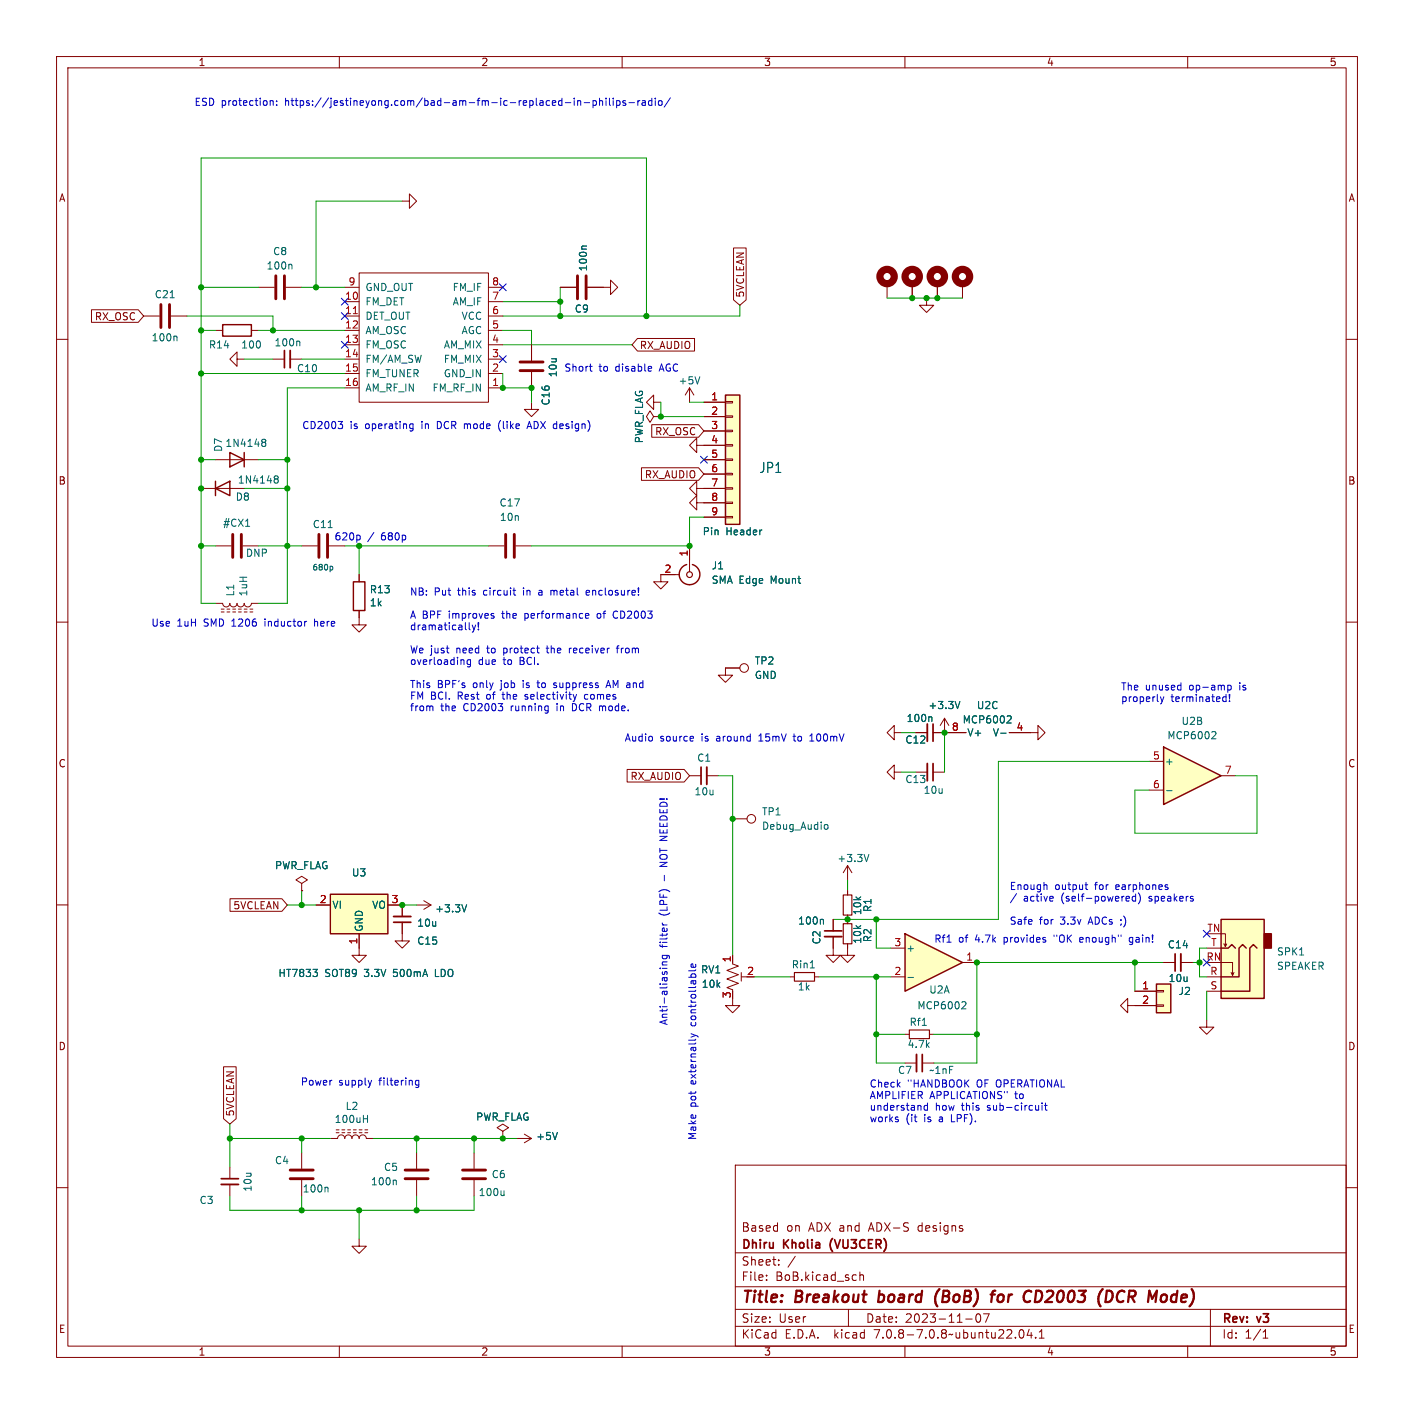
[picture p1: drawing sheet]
<svg xmlns="http://www.w3.org/2000/svg" width="250mm" height="250mm" viewBox="0 0 250 250" stroke-linecap="round" stroke-linejoin="round" font-family="sans-serif">
<g fill="none" stroke="#840000" stroke-width=".18">
<path d="M10 10h230v230h-230zM12 12h226v226h-226zM60 10v2M110 10v2M160 10v2M210 10v2M10 60h2M45.7 50.8h2.8M50.5 50.8h2.8M238 60h2M115.6 71.1v-1.3l-1.3 1.3 1.3 1.3v-1.3h1.2M115.6 73.7l-.7-1.1-.6 1.1 .6 1 .7-1h1.2"/>
<path d="M116.8 73.7h.1M123.2 78.7v-1.2l-1.3 1.2 1.3 1.3v-1.3h5.1M124.5 71.1h3.8M124.5 73.7h3.8M124.5 76.2h3.8M128.3 78.6h1.2v.3h-1.2zM128.3 76.1h1.2v.2h-1.2zM128.3 73.5h1.2v.3h-1.2zM128.3 71h1.2v.2h-1.2zM124.5 81.3h3.8M124.5 83.8h3.8M124.5 86.4h3.8"/>
<path d="M124.5 88.9h3.8M124.5 91.4h3.8M128.3 91.3h1.2v.3h-1.2zM128.3 88.8h1.2v.2h-1.2zM128.3 86.2h1.2v.3h-1.2zM128.3 83.7h1.2v.2h-1.2zM128.3 81.2h1.2v.2h-1.2zM10 110h2M238 110h2M167 129.5h3.8M178.4 129.5h3.8M10 160h2"/>
<path d="M129.5 144.8h2.6M149.9 153v2.6M149.9 157.5v.7M149.9 153l-.8 1.3M149.9 153l.7 1.3M238 160h2M147.3 162.6v2M147.3 165.6v2M149.9 161.8v1.5M149.9 166.9v.7M10 210h2M63.5 219.1v1.2h1.3l-1.3 1.3-1.3-1.3h1.3"/>
<path d="M73.7 203.8v2.8M73.7 208.7v2.8M130 206h108v32h-108zM238 210h2M60 238v2M110 238v2M130 234.5h108M130 231.5h108M130 227.5h108M130 221.5h108M135.5 226.3v.1M135.5 225.5v.1"/>
<path d="M137.7 223.6v.1M137.7 222.8v.1M140.6 222.1l-1.3 2M150 231.5v3M152 224.9v1.5M152 225.5l.3-.1 .3 .1 .1 .9M160 238v2M170.8 233.2h1.1M172.7 232.4a.81 .81 0 0 0 .3 1.4l.3-.1 .1-.5-.1-.8M174.9 232.3l-.6 1.5M180.3 235.2l.2-.1a.81 .81 0 0 1 .6 .6 .81 .81 0 0 1-.3 .8l-.1 .1a.81 .81 0 0 1-.4-1.4zM182 235l-.4 1.1h.9"/>
<path d="M182.3 235.6v1M183.1 236.5v.1M183.8 236.6h.8M183.8 235.5l.4-.4v1.5M210 238v2M214 231.5v6.5M223.3 236.6h.9M223.3 235.5l.5-.4v1.5"/>
<circle cx="132.8" cy="144.8" r=".76"/>
</g>
<path d="M155.3 230.1l.2 .1M155.5 228.2l-.2 2M166.1 227.9a2.35 2.35 0 0 0-.4 3.1M175.1 228.9h.8M176 228.2l-.4 .1-.1 .2M177.1 228.9a.62 .62 0 0 0-.7 .4v.7a.52 .52 0 0 0 .8 .1M183.7 228.2h-.5l-.2 2 .8-.1M195.7 228.2h.5a1.08 1.08 0 0 1 .5 1.1 1.08 1.08 0 0 1-.8 .9h-.4zM206.3 229.1v.7M207.1 229.3v.7" fill="none" stroke="#840000" stroke-width=".4"/>
<path d="M48.8 48.8v4M50.3 48.8v4M71.6 208.4h4.1M71.6 206.9h4.1" fill="none" stroke="#840000" stroke-width=".51"/>
<path d="M51.4 46.7l.2 .2v.7M176.9 129.6h1M178.3 126.6h.4l.1 .3-.8 .9h.8M145.9 145.8h.3l.2 .2-.1 .5-.1 .1h-.3M153.6 151.1l-.4 1.2M145.4 162.5l.2 .2v.7M69.9 208.6l.2 .2v.7" fill="none" stroke="#006464" stroke-width=".18"/>
<path d="M149.1 158.2h1.5v3.6h-1.5zM149.1 163.3h1.5v3.6h-1.5z" fill="none" stroke="#840000" stroke-width=".2"/>
<path d="M145.8 165.6h3" fill="none" stroke="#840000" stroke-width=".33"/>
<path d="M145.8 164.6h3" fill="none" stroke="#840000" stroke-width=".3"/>
<path d="M128.3 69.8h2.5v22.9h-2.5z" fill="#ffffc2" stroke="#ffffc2" stroke-width=".18"/>
<path d="M128.3 69.8h2.5v22.9h-2.5z" fill="none" stroke="#840000" stroke-width=".25"/>
<path d="M205.7 132.1l10.2 5.1-10.2 5z" fill="#ffffc2"/>
<path d="M39.4 57.4h5v2h-5zM40.6 80l2.6 1.3-2.6 1.2zM43.2 80v2.5M121.4 99.8a1.81 1.81 0 0 0-1 2.8 1.81 1.81 0 0 0 3 0 1.81 1.81 0 0 0-1-2.8M205.7 132.1l10.2 5.1-10.2 5zM204.5 174h2.5v5.1h-2.5z" fill="none" stroke="#840000" stroke-width=".25"/>
<g fill="none" stroke="#840000" stroke-width=".18">
<path d="M71.1 35.6h1.3v-1.3l1.3 1.3-1.3 1.2v-1.2M38.1 58.4h1.3M44.4 58.4h1.3M61 50.8h2.5M61 58.4h2.5M61 53.3h2.5M61 55.9h2.5M63.5 48.3h22.9v22.8h-22.9zM86.4 50.8h2.5M86.4 58.4h2.5M86.4 53.3h2.5M86.4 55.9h2.5"/>
<path d="M99.1 50.8h2.8M103.9 50.8h2.8M161.3 50.2v2.5M41.9 63.5v-1.3l-1.3 1.3 1.3 1.3v-1.3h1.3M61 68.6h2.5M61 61h2.5M61 63.5h2.5M61 66h2.5M86.4 68.6h2.5M86.4 61h2.5M86.4 63.5h2.5M86.4 66h2.5"/>
<path d="M94 71.1v1.3h1.2l-1.2 1.3-1.3-1.3h1.3M94 61v2.8M94 65.8v2.8M38.1 81.3h7.6M121.9 96.5v4.6M120.1 101.6h-3.3v1.3h1.3l-1.3 1.2-1.2-1.2h1.2M130.8 118.1h-2.5v1.3h1.2l-1.2 1.2-1.3-1.2h1.3M203.2 134.6h2.5M203.2 139.7h2.5M215.9 137.2h2.5M129.5 176.5v1.3h1.3l-1.3 1.3-1.2-1.3h1.2M199.4 177.8v1.3l-1.3-1.3 1.3-1.3v1.3h5.1"/>
<path d="M200.7 175.3h3.8M204.5 177.7h1.2v.2h-1.2zM204.5 175.1h1.2v.3h-1.2zM205.7 170.2h2.1M208.8 170.2h2M160 182.9h.8M160 188h2.1M163.1 188h2M164.3 182.9h.8M83.8 203.8v2.8M83.8 208.7v2.8M91.4 201.3h2.6"/>
<path d="M92.7 200.5l1.3 .8M94 201.3l-1.3 .8"/>
<circle cx="131.6" cy="118.1" r=".76"/>
</g>
<path d="M103.7 43.5h-.7l-.1 .2M46.4 78.2h.1M46.4 77.7h.4l.1 .1 .1 .2-.2 .2M46.5 78.2h.3M46.5 78.2l-.1 .1M46.8 78.2l.2 .3-.1 .3-.1 .1h-.4M206.3 139.8h.9M214.4 129.4h.5l.1 .3-.8 .9h.8M163.1 181.3h.7M89.1 210.6v.8M89.1 211.3l-.2 .1M98.6 200.2l-.5 1.3" fill="none" stroke="#006464" stroke-width=".18"/>
<g fill="none" stroke="#840000" stroke-width=".2">
<path d="M160.8 182.1h3.5v1.5h-3.5z"/>
<circle cx="121.9" cy="101.6" r=".51"/>
</g>
<path d="M102.1 48.8v4M103.6 48.8v4M91.9 65.5h4.1M91.9 64h4.1M81.8 208.4h4.1M81.8 206.9h4.1" fill="none" stroke="#840000" stroke-width=".51"/>
<circle cx="161.3" cy="48.9" r="1.27" fill="none" stroke="#840000" stroke-width="1.3"/>
<path d="M208.8 168.7v3M162.1 186.4v3.1" fill="none" stroke="#840000" stroke-width=".33"/>
<path d="M207.8 168.7v3M163.1 186.4v3.1" fill="none" stroke="#840000" stroke-width=".3"/>
<path d="M204.5 174h2.5v5.1h-2.5z" fill="#ffffc2" stroke="#ffffc2" stroke-width=".18"/>
<path d="M62.5 55.5h.7" fill="none" stroke="#a90000" stroke-width=".18"/>
<path d="M160 165.1l10.2 5.1-10.2 5.1z" fill="#ffffc2"/>
<path d="M38.1 86.4l2.5-1.3v2.5zM38.1 85.1v2.5M62.5 102.9h2v5h-2zM58.4 158.1h10.2v7h-10.2zM160 165.1l10.2 5.1-10.2 5.1zM215.9 162.6h7.6v13.9h-7.6zM215.9 167.6h1.3l.6-.6 .6 .6M220.3 167.6l-.6-.6-.6 .6v5.1h-3.2M222.2 167.6l-.6-.6-.6 .6v7.7h-5.1" fill="none" stroke="#840000" stroke-width=".25"/>
<g fill="none" stroke="#840000" stroke-width=".18">
<path d="M16.2 54.8h8.2l1 1.1-1 1.1h-8.2zM25.4 55.9h2.8M30.2 55.9h2.8M99.1 50.8h2.8M103.9 50.8h4v-1.3l1.3 1.3-1.3 1.3v-1.3M112.7 59.8h10.1v2.3h-10.1l-.9-1.1zM129.7 43.8h2.2v9.2l-1.1 1-1.1-1zM156.8 50.2v2.5M161.3 50.2v2.5M163.8 52.7v1.3h1.3l-1.3 1.2-1.2-1.2h1.2M165.7 50.2v2.5M170.2 50.2v2.5"/>
<path d="M48.3 63.5h2M51.3 63.5h2M94 61v2.8M94 65.8v2.8M115.2 75.1h8.3l1 1.1-1 1.1h-8.3zM116.8 73.7h.1M121.9 68.6l-.7 1.2M121.9 68.6v2.5M121.9 68.6l.8 1.2M124.5 71.1h3.8M124.5 73.7h3.8M124.5 76.2h3.8"/>
<path d="M124.5 78.7h3.8M35.6 86.4h7.6M38.1 96.5h2.8M42.9 96.5h2.8M53.3 96.5h2.8M58.2 96.5h2.8M86.4 96.5h2.8M91.2 96.5h2.8M113.4 82.7h10.1l1 1.1-1 1.1h-10.1zM121.9 96.5v2.6M123.2 88.9v-1.3l-1.3 1.3 1.3 1.3v-1.3h5.1M123.2 86.4v-1.3l-1.3 1.3 1.3 1.2v-1.2h5.1"/>
<path d="M124.5 81.3h3.8M124.5 83.8h3.8M124.5 91.4h3.8M38.1 106.7h1.3a.64 .64 0 0 0 .6 .6 .64 .64 0 0 0 .6-.6 .64 .64 0 0 0 .7 .6 .64 .64 0 0 0 .6-.6 .64 .64 0 0 0 .6 .6 .64 .64 0 0 0 .7-.6 .64 .64 0 0 0 .6 .6 .64 .64 0 0 0 .6-.6h1.3M39.1 107.7h.5M39.1 108.2h.5M40.1 107.7h.5M40.1 108.2h.5M41.1 107.7h.6M41.1 108.2h.6M42.2 107.7h.5M42.2 108.2h.5"/>
<path d="M43.2 107.7h.5M43.2 108.2h.5M44.2 107.7h.5M44.2 108.2h.5M63.5 107.9v2.6h1.3l-1.3 1.3-1.3-1.3h1.3M63.5 101.6v1.3M116.8 101.6h2.6M128.3 118.1h2.5M110.9 136h10.1l.9 1.2-.9 1.1h-10.1zM121.9 137.2h2.1M125 137.2h2M158.1 136.5v-1.2l-1.3 1.2 1.3 1.3v-1.3h1.3"/>
<path d="M158.1 129.5v-1.2l-1.3 1.2 1.3 1.3v-1.3h1.3M161.9 129.5h2.1M161.9 136.5h2.1M165 129.5h5.8M165 136.5h2M167 127l-.8 1.3M167 127v2.5M167 127l.8 1.3M178.4 129.5h5.1v-1.2l1.3 1.2-1.3 1.3v-1.3M40.7 158.9h9.1l1 1.1-1 1.1h-9.1zM53.3 156.2l1.1-.6-1.1-.7-1 .7 1 .6v1.3M53.3 157.5h.1"/>
<path d="M74.9 159.3l1.3 .7M149.9 157.5v.7M55.9 160h2.5M63.5 165.1v3.8h1.3l-1.3 1.3-1.3-1.3h1.3M68.6 160h2.5v2.1M71.1 163.1v3.3h1.3l-1.3 1.2-1.3-1.2h1.3M73.7 160h2.5M76.2 160l-1.3 .8M129.5 170.4l1.1 .4-2.1 .8 2.1 .7-2.1 .8 2.1 .8-2.1 .7 1 .4v.3M129.5 168.9v1.3M131.1 172.7h1M131.1 172v1.5"/>
<path d="M139.7 172.7h.8M144 172.7h.8M147.3 165.6v3.3h1.3l-1.3 1.3-1.3-1.3h1.3M147.3 162.6v2M149.9 166.9v2h1.2l-1.2 1.3-1.3-1.3h1.3M149.9 161.8v1.5M157.5 172.7h2.5M157.5 167.6h2.5M170.2 170.2h2.5M200.7 175.3h3.8M200.7 177.8h3.8M205.7 170.2h2.1"/>
<path d="M208.8 170.2h2M213.4 172.7h2.5M213.4 167.6h2.5M213.4 175.3h2.5M215.9 165.1h.8v2.3l.2-.5M215.9 170.2h2v2.3l.3-.5M216.4 166.9l.3 .5M217.7 172l.2 .5M39.5 188.6h2.3v9.2l-1.2 1-1.1-1zM59.4 199.8h.5M60.5 199.8h.5M61.5 199.8h.5"/>
<path d="M62.5 199.8h.5M63.5 199.8h.5M64.5 199.8h.5M213.4 180.3v1.3h-1.3l1.3 1.3 1.2-1.3h-1.2M40.6 206.4v2M40.6 209.4v2.1M53.3 203.8v2.8M53.3 208.7v2.8M58.4 201.3h1.3a.64 .64 0 0 1 .6-.6 .64 .64 0 0 1 .7 .6 .64 .64 0 0 1 .6-.6 .64 .64 0 0 1 .6 .6 .64 .64 0 0 1 .7-.6 .64 .64 0 0 1 .6 .6 .64 .64 0 0 1 .6-.6 .64 .64 0 0 1 .7 .6h1.2M59.4 200.3h.5M60.5 200.3h.5M61.5 200.3h.5"/>
<path d="M62.5 200.3h.5M63.5 200.3h.5M64.5 200.3h.5M88.9 200l1-.6-1-.6-1 .6 1 .6v1.3M88.9 201.3h.1"/>
</g>
<g fill="none" stroke="#006464" stroke-width=".18">
<path d="M30.1 52.6h.7M31.1 59.4l.2 .2v.7M103.7 43.5h-.7l-.1 .2M52.8 60.3l.2 .2v.7M123.7 66.6l-.4 1.3M43.4 93.1h.7M48.6 84.6l.1 .1M48.6 84.2l.4-.1 .1 .2 .1 .1-.2 .3M48.7 84.7h.3M48.7 84.7l-.1 .1M49 84.7l.2 .2-.1 .4-.1 .1h-.4M58 93.3h.8"/>
<path d="M58.7 100.1l.1 .2v.3l-.1 .2M164.6 126.7l.2 .2v.7M169.7 124l-.4 1.3M176.9 129.6h1M178.3 126.6h.4l.1 .3-.8 .9h.8M82.5 160l-.4 1.2M55.3 171.4h.8l-.4 .5M55.9 171.9l.2 .2v.3l-.2 .3M143.3 171.1h.7M145.4 162.5l.2 .2v.7M160.5 172.8h1M170.3 177.1l.4 .1 .1 .3-.8 .9h.8"/>
<path d="M229.8 168.9h.7M64.3 197.8h.7M65 197.2v1.3M57.8 209.9l.2 .2v.7M98.6 200.2l-.5 1.3"/>
</g>
<path d="M28.4 53.8v4.1M30 53.8v4.1M41.1 94.5v4.1M42.7 94.5v4.1M56.4 94.5v4.1M57.9 94.5v4.1M89.4 94.5v4.1M90.9 94.5v4.1M51.3 208.4h4.1M51.3 206.9h4.1" fill="none" stroke="#840000" stroke-width=".51"/>
<g fill="#ffffc2" stroke="#ffffc2" stroke-width=".18">
<path d="M215.9 162.6h7.6v13.9h-7.6z"/>
<path d="M58.4 158.1h10.2v7h-10.2z"/>
</g>
<path d="M223.5 165.1h1.3v2.5h-1.3z" fill="#840000" stroke="#840000" stroke-width=".25"/>
<path d="M51.3 62v3M125 135.6v3.1M164 128v3.1M164 135v3M69.6 162.1h3M39.1 209.4h3.1" fill="none" stroke="#840000" stroke-width=".33"/>
<path d="M50.3 62v3M124 135.6v3.1M165 128v3.1M165 135v3M69.6 163.1h3M39.1 208.4h3.1" fill="none" stroke="#840000" stroke-width=".3"/>
<g fill="none" stroke="#840000" stroke-width="1.3">
<circle cx="156.8" cy="48.9" r="1.27"/>
<circle cx="165.7" cy="48.9" r="1.27"/>
<circle cx="170.2" cy="48.9" r="1.27"/>
</g>
<path d="M140.5 172h3.5v1.5h-3.5z" fill="none" stroke="#840000" stroke-width=".2"/>
<g fill="none" stroke="#0000c2" stroke-width=".18">
<path d="M47.8 17.9l.1-.1 .4 .1v.7M48.9 18.5v.1M48.9 17.9v.1M100 18.2h.9M101.5 17.4v.1M101.5 17.8v.8M102.1 17.9l.2-.1 .3 .1 .1 .7M102.1 17.8v.8M103.3 18.2h1M104.9 17.9l.3-.1 .3 .2-.2 .6h-.4M104.9 17.8v1.3M106 17.9l.2-.1 .3 .1v.7"/>
<path d="M106 17.4v1.2M107.2 17.4v.1M107.2 17.8v.8M107.8 17.4v1.1l.1 .1M108.4 17.4v.1M108.4 17.8v.8M109 17.9l.4-.1 .2 .2-.1 .6h-.5M109 17.8v1.3M110.6 17.9l-.3-.1-.2 .2 .1 .2 .4 .1v.3h-.5M111.2 18.2h1M112.8 17.8v.8M113.1 17.8l-.3 .2"/>
<path d="M113.6 17.9h.4l.1 .7M114.1 18.1l-.4 .1-.2 .1 .2 .3h.4M115.3 17.4v1.2M115.3 17.9l-.4-.1-.2 .2 .1 .6h.5M115.9 17.4v.1M115.9 17.8v.8M116.5 17.9l.1-.1 .4 .1 .1 .5-.1 .2h-.4l-.1-.1zM118.5 17.3l-1.1 1.6M59.8 74.5h.8l-.4 .5M60.3 75l.3 .2v.3l-.3 .3M72.6 75.7h.4M72.6 75h.4"/>
<path d="M73 74.9v1.1l-.2 .2-.3-.1M88.5 74.3a1.46 1.46 0 0 0 0 2M93.2 75.8l.4-1.3 .4 1.3M93.3 75.4h.6M104.2 64.8h.5M104.5 65.6h.2M115 64.8l.2 .3-.6 .1M115.2 65.6h-.2M63.4 94.6l.3 .3v.3l-.3 .3M54.1 109.9h.1M55.6 109.4v1.3M55.8 109.9l-.2 .1"/>
<path d="M83 110.1v1.1l.1 .2M83.2 116.6v1.1l-.2 .2h-.4M83.2 116.7l-.4-.1-.2 .3 .1 .5h.5M83.5 110.5l.3 .9M83.8 111.4l-.3 .4M84.1 110.5l-.3 .9M84.5 110.1l.1 .8M84.6 111.2v.2M84.6 110.1v.8M87 108.9l.3 .1 .1 .1-.2 .2h-.3M87 108.5h.3M90.7 104.4h.5"/>
<path d="M90.9 105.2h.3M95.4 104.4h-.1M95.4 104.7l-.2 .2 .2 .3M96.6 114.6h.4M96.7 114.2l.1 1.2M97.8 104.4l-.4 .1M100.7 114.6v.8M101 114.6l-.3 .2M103.7 108.5h.4v.3l-.6 .1M104.1 109.3h-.4M104.2 104.4h-.4l-.2 .2 .1 .6h.5M104.2 104.7l-.6 .1"/>
<path d="M105.7 108.5l-.1 .2 .1 .6M108.8 108a.68 .68 0 0 0-.4 .7 .68 .68 0 0 0 .4 .6M109 114.6h.4M109.4 114.2l-.3 .2v1M76.4 124.8l.1 .2v.7M92.8 123.6h.1M93 122.8l-.2 .2 .2 .2M94.9 120.7h.5M95.1 120.3l.1 1.2M97.9 121.5l.4 .1M98.3 120.7l-.4 .2 .1 .2 .3 .1M101.2 124.4v1.3h.3"/>
<path d="M101.9 122.8l-.3 .8M103.8 122.8h-.2l-.3 .2 .1 .5 .4 .1M107.1 121.6l.5-1.3 .4 1.3M107.3 121.2h.6M122.4 130.2l.2 .3-.6 .1M122.6 131h-.2M134.2 131h.7M134.3 130.1h-.1M140.2 130.2h.5M140.4 129.8l.1 1.2M143.2 131h.7M143.2 130.1l.3-.3v1.2"/>
<path d="M205.2 123.2l.3 .8M205.5 124l-.3 .5M205.8 123.2l-.3 .8M216.3 124h.5M216.3 123.3h.5M216.8 122.8v1.2M217.1 121.2v1.2M217.1 121.2h.4l.2 .2-.1 .5h-.5M217.4 123.9v.1M217.4 122.8v.8M179.7 158l-1 1.6M184.9 156.4l.2 .2v.7"/>
<path d="M186 158.5l.2 .3-.6 .1M186.2 159.3h-.2M191.8 156.4h.5M192 156v1.1l.3 .2M199.5 158.5l.2 .3-.6 .1M199.6 159.3h-.1M200.8 158.1v1.2M200.8 158.5h-.4l-.2 .2 .1 .6h.5M201.6 158.4v.9l-.3 .5M206.4 156.9l.1 .1-.1 .3M206.4 156.4l.1 .1M116.7 171.2h.1"/>
<path d="M117.1 170.6h.8M117.1 163.2l.2 .3M117.1 168.9h1l.3 .3-.1 .3M117.1 163.5h.8M117.2 168.9l-.1 .4 .2 .2 .6-.1v-.5M117.9 170.1h-.7l-.1 .3 .1 .2M123 170.5v.4l-.2 .1h-.6v-.5l.3-.1 .1 .6M123 171.5v.1M167.4 166.6h.8M191.1 165.7l-.2 .2v.5l.2 .2M191.5 166l-.6 .2M199.7 167h.3"/>
<path d="M200.2 165.7l-.4 .1-.1 .2v.5l.5 .1M65.7 191l-.3 .9M74.1 191.1l-.4-.1-.3 .3 .2 .5h.5M74.1 191v1l-.3 .3-.3-.1M122.2 182.8l.8 .3M123 183.1l-.8 .3M123 183.1l.4 .3M158.8 198v.3M164 195v1.3M164 195.5h-.4l-.2 .2 .1 .5h.5M183.6 195.5v.8M183.6 196.2l-.1 .1"/>
<path d="M184.2 195v.1M184.2 195.5v.8M184.7 195.5h.5M184.9 195v1.1l.3 .2"/>
</g>
<g fill="none" stroke="#009600" stroke-width=".18">
<path d="M71.1 35.6h-15.2v15.2M33 55.9h15.3v2.5M35.6 58.4h2.5M35.6 50.8h10.1M45.7 58.4h15.3M53.3 50.8h7.7M88.9 58.4h5.1v2.6M88.9 53.3h10.2M99.1 50.8v5.1M114.3 55.9v-28h-78.7v78.8h2.5M130.8 54v1.9h-41.9M156.8 52.7h13.4"/>
<path d="M35.6 66h25.4M43.2 63.5h5.1M53.3 63.5h7.7M61 68.6h-10.2v38.1h-5.1M88.9 66v2.6h5.1v2.5M88.9 61h22.9M116.8 71.1v2.6h7.7M121.9 71.1h2.6M35.6 96.5h2.5M35.6 81.3h2.5M43.2 86.4h7.6M45.7 96.5h7.6"/>
<path d="M45.7 81.3h5.1M86.4 96.5h-22.9v5.1M124.5 91.4h-2.6v5.1h-27.9M127 137.2h2.5v31.7M159.4 129.5h2.5M159.4 136.5h2.5M167 129.5v7M203.2 134.6h-26.7v28h-29.2M218.4 137.2h3.8v10.1h-21.5v-7.6h2.5M53.3 157.5v2.5M149.9 155.6v1.9M50.8 160h5.1"/>
<path d="M71.1 160h2.6M133.3 172.7h6.4M144.8 172.7h12.7M154.9 162.6v5h2.6M154.9 172.7v15.3h5.1M200.7 170.2v5.1M205.7 170.2h-33v17.8h-7.6M210.8 170.2h1.3M213.4 175.3v5M213.4 167.6h-1.3v5.1h1.3M40.6 198.8v7.6M154.9 182.9h5.1"/>
<path d="M165.1 182.9h7.6M40.6 211.5v2.5h43.2v-2.5M40.6 201.3h17.8M53.3 201.3v2.5M53.3 211.5v2.5M63.5 214v5.1M66 201.3h25.4M73.7 201.3v2.5M73.7 211.5v2.5M83.8 201.3v2.5"/>
</g>
<g fill="none" stroke="#000084" stroke-width=".18">
<path d="M60.4 52.7l1.2 1.2M60.4 55.3l1.2 1.2M61.6 52.7l-1.2 1.2M61.6 55.3l-1.2 1.2M88.3 50.2l1.2 1.2M89.5 50.2l-1.2 1.2M60.4 60.4l1.2 1.2M61.6 60.4l-1.2 1.2M88.3 62.9l1.2 1.2M89.5 62.9l-1.2 1.2M123.9 80.7l1.2 1.2M125.1 80.7l-1.2 1.2"/>
<path d="M212.8 169.6l1.2 1.2M212.8 164.5l1.2 1.2M214 169.6l-1.2 1.2M214 164.5l-1.2 1.2"/>
</g>
<g fill="#009600" stroke="#009600" stroke-width=".18">
<circle cx="35.6" cy="86.4" r=".46"/>
<circle cx="50.8" cy="96.5" r=".46"/>
<circle cx="50.8" cy="86.4" r=".46"/>
<circle cx="63.5" cy="96.5" r=".46"/>
<circle cx="35.6" cy="96.5" r=".46"/>
<circle cx="99.1" cy="53.3" r=".46"/>
<circle cx="165.7" cy="52.7" r=".46"/>
<circle cx="163.8" cy="52.7" r=".46"/>
<circle cx="161.3" cy="52.7" r=".46"/>
<circle cx="114.3" cy="55.9" r=".46"/>
<circle cx="121.9" cy="96.5" r=".46"/>
<circle cx="55.9" cy="50.8" r=".46"/>
<circle cx="94" cy="68.6" r=".46"/>
<circle cx="99.1" cy="55.9" r=".46"/>
<circle cx="116.8" cy="73.7" r=".46"/>
<circle cx="88.9" cy="68.6" r=".46"/>
<circle cx="50.8" cy="81.3" r=".46"/>
<circle cx="35.6" cy="81.3" r=".46"/>
<circle cx="35.6" cy="66" r=".46"/>
<circle cx="35.6" cy="50.8" r=".46"/>
<circle cx="35.6" cy="58.4" r=".46"/>
<circle cx="48.3" cy="58.4" r=".46"/>
<circle cx="167" cy="129.5" r=".46"/>
<circle cx="154.9" cy="172.7" r=".46"/>
<circle cx="149.9" cy="162.6" r=".46"/>
<circle cx="129.5" cy="144.8" r=".46"/>
<circle cx="200.7" cy="170.2" r=".46"/>
<circle cx="212.1" cy="170.2" r=".46"/>
<circle cx="172.7" cy="182.9" r=".46"/>
<circle cx="154.9" cy="182.9" r=".46"/>
<circle cx="172.7" cy="170.2" r=".46"/>
<circle cx="154.9" cy="162.6" r=".46"/>
<circle cx="53.3" cy="201.3" r=".46"/>
<circle cx="73.7" cy="201.3" r=".46"/>
<circle cx="83.8" cy="201.3" r=".46"/>
<circle cx="63.5" cy="214" r=".46"/>
<circle cx="73.7" cy="214" r=".46"/>
<circle cx="53.3" cy="214" r=".46"/>
<circle cx="88.9" cy="201.3" r=".46"/>
<circle cx="40.6" cy="201.3" r=".46"/>
<circle cx="53.3" cy="160" r=".46"/>
<circle cx="71.1" cy="160" r=".46"/>
</g>
<g font-size="2.8" fill="#840000">
<text x="131" y="230.9">Title:</text>
<text x="140.7" y="230.9">Breakout</text>
<text x="156.1" y="230.9">board</text>
<text x="166.9" y="230.9">(BoB)</text>
<text x="177.7" y="230.9">for</text>
<text x="184.3" y="230.9">CD2003</text>
<text x="198.2" y="230.9">(DCR</text>
<text x="207.9" y="230.9">Mode)</text>
</g>
<text font-size="2.5" fill="#006464" x="134.2" y="83.8">JP1</text>
<g font-size="2.1" fill="#840000">
<text x="131" y="221.2">Dhiru</text>
<text x="131" y="218">Based</text>
<text x="138.6" y="221.2">Kholia</text>
<text x="139" y="218">on</text>
<text x="143" y="218">ADX and</text>
<text x="147.4" y="221.2">(VU3CER)</text>
<text x="153.9" y="218">ADX-S</text>
<text x="162.7" y="218">designs</text>
<text x="131" y="226.7">File:</text>
<text x="131" y="224">Sheet:</text>
<text x="137.1" y="226.7">BoB.kicad_sch</text>
<text x="131" y="236.9">KiCad</text>
<text x="131" y="234.1">Size:</text>
<text x="137.7" y="234.1">User</text>
<text x="138.7" y="236.9">E.D.A.</text>
<text x="147.6" y="236.9">kicad</text>
<text x="153" y="234.1">Date:</text>
<text x="154.9" y="236.9">7.0.8-7.0.8~ubuntu22.04.1</text>
<text x="160" y="234.1">2023-11-07</text>
<text x="216" y="234.3">Rev:</text>
<text x="216" y="236.9">Id:</text>
<text x="220.1" y="236.9">1/1</text>
<text x="222.4" y="234.3">v3</text>
</g>
<g font-size="1.8" fill="#840000">
<text x="35" y="11.9">1</text>
<text x="85" y="11.9">2</text>
<text x="135" y="11.9">3</text>
<text x="185" y="11.9">4</text>
<text x="235" y="11.9">5</text>
<text x="10.3" y="35.9">A</text>
<text x="238.4" y="35.9">A</text>
<text x="131.8" y="52.7" transform="rotate(-90 131.8 52.7)">5VCLEAN</text>
<text x="16.7" y="56.8">RX_OSC</text>
<text x="113" y="61.9">RX_AUDIO</text>
<text x="115.7" y="77.2">RX_OSC</text>
<text x="10.3" y="85.9">B</text>
<text x="113.9" y="84.8">RX_AUDIO</text>
<text x="238.3" y="85.9">B</text>
<text x="10.3" y="135.9">C</text>
<text x="238.3" y="135.9">C</text>
<text x="111.4" y="138.1">RX_AUDIO</text>
<text x="41.2" y="161">5VCLEAN</text>
<text x="10.3" y="185.9">D</text>
<text x="238.3" y="185.9">D</text>
<text x="41.6" y="197.5" transform="rotate(-90 41.6 197.5)">5VCLEAN</text>
<text x="10.3" y="235.9">E</text>
<text x="35" y="239.9">1</text>
<text x="85" y="239.9">2</text>
<text x="135" y="239.9">3</text>
<text x="185" y="239.9">4</text>
<text x="235" y="239.9">5</text>
<text x="238.3" y="235.9">E</text>
</g>
<g font-size="1.8" fill="#0000c2">
<text x="34.3" y="18.8">ESD protection:</text>
<text x="50.5" y="18.8">https://jestineyong.com/bad-am-fm-ic-replaced-in-philips-radio/</text>
<text x="99.7" y="65.8">Short</text>
<text x="105.9" y="65.8">to</text>
<text x="108.9" y="65.8">disable</text>
<text x="116.9" y="65.8">AGC</text>
<text x="53.3" y="76">CD2003</text>
<text x="61.9" y="76">is</text>
<text x="64.7" y="76">operating</text>
<text x="74.8" y="76">in</text>
<text x="77.7" y="76">DCR mode</text>
<text x="89" y="76">(like</text>
<text x="94.4" y="76">ADX design)</text>
<text x="65" y="95.6">/</text>
<text x="67.5" y="95.6">680p</text>
<text x="72.4" y="105.4">NB:</text>
<text x="76.8" y="105.4">Put</text>
<text x="81.1" y="105.4">this</text>
<text x="85.8" y="105.4">circuit</text>
<text x="93" y="105.4">in</text>
<text x="95.9" y="105.4">a</text>
<text x="98.2" y="105.4">metal</text>
<text x="104.7" y="105.4">enclosure!</text>
<text x="26.7" y="110.9">Use</text>
<text x="31.3" y="110.9">1uH</text>
<text x="36.1" y="110.9">SMD 1206</text>
<text x="47.3" y="110.9">inductor</text>
<text x="56.2" y="110.9">here</text>
<text x="72.4" y="109.5">A BPF</text>
<text x="72.4" y="111.5">dramatically!</text>
<text x="79.4" y="109.5">improves</text>
<text x="89.1" y="109.5">the</text>
<text x="93.2" y="109.5">performance</text>
<text x="106.2" y="109.5">of</text>
<text x="109.3" y="109.5">CD2003</text>
<text x="72.4" y="115.6">We just</text>
<text x="72.4" y="117.7">overloading</text>
<text x="80.8" y="115.6">need</text>
<text x="84.6" y="117.7">due</text>
<text x="86.4" y="115.6">to</text>
<text x="89.1" y="117.7">to</text>
<text x="89.5" y="115.6">protect</text>
<text x="92.2" y="117.7">BCI.</text>
<text x="97.4" y="115.6">the</text>
<text x="101.5" y="115.6">receiver</text>
<text x="110.2" y="115.6">from</text>
<text x="72.4" y="121.7">This</text>
<text x="72.4" y="123.8">FM BCI.</text>
<text x="72.4" y="125.8">from</text>
<text x="77.3" y="121.7">BPF's</text>
<text x="77.9" y="125.8">the</text>
<text x="81" y="123.8">Rest</text>
<text x="82" y="125.8">CD2003</text>
<text x="83.7" y="121.7">only</text>
<text x="86.3" y="123.8">of</text>
<text x="88.8" y="121.7">job</text>
<text x="89.3" y="123.8">the</text>
<text x="90.6" y="125.8">running</text>
<text x="92.9" y="121.7">is</text>
<text x="93.5" y="123.8">selectivity</text>
<text x="95.7" y="121.7">to</text>
<text x="98.8" y="121.7">suppress</text>
<text x="98.9" y="125.8">in</text>
<text x="101.8" y="125.8">DCR mode.</text>
<text x="104.2" y="123.8">comes</text>
<text x="108.3" y="121.7">AM and</text>
<text x="198.1" y="122.2">The</text>
<text x="198.1" y="124.2">properly</text>
<text x="202.5" y="122.2">unused</text>
<text x="207" y="124.2">terminated!</text>
<text x="210.4" y="122.2">op-amp</text>
<text x="219.4" y="122.2">is</text>
<text x="110.4" y="131.2">Audio</text>
<text x="116.7" y="131.2">source</text>
<text x="124.1" y="131.2">is</text>
<text x="126.9" y="131.2">around</text>
<text x="134.6" y="131.2">15mV</text>
<text x="141" y="131.2">to</text>
<text x="144.1" y="131.2">100mV</text>
<text x="118.1" y="155.5" transform="rotate(-90 118.1 155.5)">-</text>
<text x="118.1" y="152.8" transform="rotate(-90 118.1 152.8)">NOT NEEDED!</text>
<text x="118.1" y="161.8" transform="rotate(-90 118.1 161.8)">(LPF)</text>
<text x="178.4" y="157.4">Enough</text>
<text x="180.9" y="159.5">active</text>
<text x="186.5" y="157.4">output</text>
<text x="187.7" y="159.5">(self-powered)</text>
<text x="193.7" y="157.4">for</text>
<text x="197.5" y="157.4">earphones</text>
<text x="203.4" y="159.5">speakers</text>
<text x="118.1" y="167.5" transform="rotate(-90 118.1 167.5)">filter</text>
<text x="165.1" y="166.8">Rf1</text>
<text x="169.5" y="166.8">of</text>
<text x="172.5" y="166.8">4.7k</text>
<text x="177.7" y="166.8">provides</text>
<text x="178.4" y="163.6">Safe</text>
<text x="183.8" y="163.6">for</text>
<text x="186.8" y="166.8">&quot;OK</text>
<text x="187.6" y="163.6">3.3v</text>
<text x="191.6" y="166.8">enough&quot;</text>
<text x="192.8" y="163.6">ADCs ;)</text>
<text x="200.5" y="166.8">gain!</text>
<text x="118.1" y="181.4" transform="rotate(-90 118.1 181.4)">Anti-aliasing</text>
<text x="123.2" y="181.1" transform="rotate(-90 123.2 181.1)">controllable</text>
<text x="123.2" y="191.6" transform="rotate(-90 123.2 191.6)">externally</text>
<text x="53.1" y="192">Power</text>
<text x="59.9" y="192">supply</text>
<text x="67.2" y="192">filtering</text>
<text x="123.2" y="195.8" transform="rotate(-90 123.2 195.8)">pot</text>
<text x="153.7" y="192.4">Check</text>
<text x="153.7" y="194.4">AMPLIFIER</text>
<text x="153.7" y="196.5">understand</text>
<text x="160.5" y="192.4">&quot;HANDBOOK</text>
<text x="164.4" y="194.4">APPLICATIONS&quot;</text>
<text x="165.4" y="196.5">how</text>
<text x="170.2" y="196.5">this</text>
<text x="172.8" y="192.4">OF OPERATIONAL</text>
<text x="174.8" y="196.5">sub-circuit</text>
<text x="179.6" y="194.4">to</text>
<text x="123.2" y="201.7" transform="rotate(-90 123.2 201.7)">Make</text>
<text x="153.7" y="198.5">works</text>
<text x="160.2" y="198.5">(it</text>
<text x="163.5" y="198.5">is</text>
<text x="166.3" y="198.5">a</text>
<text x="168.6" y="198.5">LPF).</text>
</g>
<g font-size="1.8" fill="#006464">
<text x="47" y="47.9">100n</text>
<text x="48.2" y="45.3">C8</text>
<text x="27.3" y="52.9">C21</text>
<text x="64.5" y="51.7">GND_OUT</text>
<text x="79.9" y="51.7">FM_IF</text>
<text x="104" y="48.1" transform="rotate(-90 104 48.1)">100n</text>
<text x="64.5" y="54.2">FM_DET</text>
<text x="64.5" y="56.7">DET_OUT</text>
<text x="64.5" y="59.3">AM_OSC</text>
<text x="79.9" y="54.2">AM_IF</text>
<text x="81.5" y="59.3">AGC</text>
<text x="81.5" y="56.7">VCC</text>
<text x="101.5" y="55.5">C9</text>
<text x="26.7" y="60.6">100n</text>
<text x="36.8" y="61.8">R14</text>
<text x="42.6" y="61.8">100</text>
<text x="48.4" y="61.4">100n</text>
<text x="64.5" y="61.8">FM_OSC</text>
<text x="64.5" y="64.4">FM/AM_SW</text>
<text x="78.4" y="64.4">FM_MIX</text>
<text x="78.4" y="61.8">AM_MIX</text>
<text x="52.4" y="66">C10</text>
<text x="64.5" y="66.9">FM_TUNER</text>
<text x="64.5" y="69.4">AM_RF_IN</text>
<text x="76.4" y="69.4">FM_RF_IN</text>
<text x="78.4" y="66.9">GND_IN</text>
<text x="97.4" y="71.8" transform="rotate(-90 97.4 71.8)">C16</text>
<text x="98.7" y="66.6" transform="rotate(-90 98.7 66.6)">10u</text>
<text x="119.9" y="68.2">+5V</text>
<text x="39.5" y="80" transform="rotate(-90 39.5 80)">D7</text>
<text x="39.8" y="79.2">1N4148</text>
<text x="113.9" y="78.5" transform="rotate(-90 113.9 78.5)">PWR_FLAG</text>
<text x="41.6" y="88.7">D8</text>
<text x="42" y="85.7">1N4148</text>
<text x="88.2" y="89.8">C17</text>
<text x="39.3" y="93.3">#CX1</text>
<text x="55.2" y="93.6">C11</text>
<text x="88.3" y="92.3">10n</text>
<text x="124.1" y="94.8">Pin</text>
<text x="128.3" y="94.8">Header</text>
<text x="43.8" y="98.7">DNP</text>
<text x="125.7" y="100.9">J1</text>
<text x="41.6" y="105.6" transform="rotate(-90 41.6 105.6)">L1</text>
<text x="43.9" y="105.6" transform="rotate(-90 43.9 105.6)">1uH</text>
<text x="65.3" y="105.1">R13</text>
<text x="65.3" y="107.4">1k</text>
<text x="125.7" y="103.4">SMA Edge</text>
<text x="136.4" y="103.4">Mount</text>
<text x="133.4" y="117.7">TP2</text>
<text x="133.4" y="120.2">GND</text>
<text x="164.1" y="125.6">+3.3V</text>
<text x="172.6" y="125.6">U2C</text>
<text x="160" y="131.7">C12</text>
<text x="160.2" y="127.9">100n</text>
<text x="170.1" y="128.1">MCP6002</text>
<text x="170.9" y="130.4">V+</text>
<text x="175.4" y="130.4">V-</text>
<text x="206.3" y="130.9">MCP6002</text>
<text x="208.8" y="128.4">U2B</text>
<text x="123.2" y="134.9">C1</text>
<text x="205.9" y="135.5">+</text>
<text x="122.7" y="140.8">10u</text>
<text x="160" y="138.7">C13</text>
<text x="163.2" y="140.6">10u</text>
<text x="134.6" y="144.4">TP1</text>
<text x="134.6" y="146.9">Debug_Audio</text>
<text x="48.5" y="153.9">PWR_FLAG</text>
<text x="62.1" y="155.2">U3</text>
<text x="148" y="152.6">+3.3V</text>
<text x="58.7" y="160.9">VI</text>
<text x="65.7" y="160.9">VO</text>
<text x="76.8" y="161.5">+3.3V</text>
<text x="152.5" y="161.9" transform="rotate(-90 152.5 161.9)">10k</text>
<text x="154.3" y="161.4" transform="rotate(-90 154.3 161.4)">R1</text>
<text x="64.4" y="164.8" transform="rotate(-90 64.4 164.8)">GND</text>
<text x="73.7" y="167.2">C15</text>
<text x="73.7" y="164.1">10u</text>
<text x="141" y="163.7">100n</text>
<text x="145.3" y="167.1" transform="rotate(-90 145.3 167.1)">C2</text>
<text x="152.5" y="167" transform="rotate(-90 152.5 167)">10k</text>
<text x="154.3" y="166.7" transform="rotate(-90 154.3 166.7)">R2</text>
<text x="206.4" y="167.9">C14</text>
<text x="49.1" y="172.9">HT7833</text>
<text x="57.4" y="172.9">SOT89</text>
<text x="64.5" y="172.9">3.3V</text>
<text x="69.8" y="172.9">500mA</text>
<text x="77.4" y="172.9">LDO</text>
<text x="123.9" y="172.3">RV1</text>
<text x="139.9" y="171.4">Rin1</text>
<text x="160.1" y="168.5">+</text>
<text x="206.5" y="173.8">10u</text>
<text x="225.7" y="171.7">SPEAKER</text>
<text x="225.7" y="169.1">SPK1</text>
<text x="124" y="174.9">10k</text>
<text x="141" y="175.3">1k</text>
<text x="162.1" y="178.7">MCP6002</text>
<text x="164.2" y="175.9">U2A</text>
<text x="208.3" y="176.1">J2</text>
<text x="160.4" y="185.5">4.7k</text>
<text x="160.7" y="181.6">Rf1</text>
<text x="158.7" y="190.1">C7</text>
<text x="164.2" y="190.1">~1nF</text>
<text x="61" y="196.4">L2</text>
<text x="59.1" y="198.8">100uH</text>
<text x="84.1" y="198.3">PWR_FLAG</text>
<text x="94.7" y="201.8">+5V</text>
<text x="48.5" y="206">C4</text>
<text x="65.5" y="209.8">100n</text>
<text x="67.8" y="207.2">C5</text>
<text x="86.8" y="208.5">C6</text>
<text x="35.2" y="213.1">C3</text>
<text x="44.7" y="210.8" transform="rotate(-90 44.7 210.8)">10u</text>
<text x="53.4" y="211">100n</text>
<text x="84.5" y="211.7">100u</text>
</g>
<g font-size="1.8" fill="#a90000">
<text x="60.9" y="53.1">10</text>
<text x="61.5" y="50.5">9</text>
<text x="86.9" y="53.1">7</text>
<text x="86.9" y="50.5">8</text>
<text x="60.9" y="55.6">11</text>
<text x="60.9" y="58.2">12</text>
<text x="86.9" y="58.2">5</text>
<text x="86.9" y="55.6">6</text>
<text x="60.9" y="60.7">13</text>
<text x="60.9" y="63.2">14</text>
<text x="60.9" y="65.8">15</text>
<text x="86.9" y="65.8">2</text>
<text x="86.9" y="63.2">3</text>
<text x="86.9" y="60.7">4</text>
<text x="60.9" y="68.3">16</text>
<text x="86.9" y="68.3">1</text>
<text x="125.7" y="70.9">1</text>
<text x="125.7" y="73.4">2</text>
<text x="125.7" y="75.9">3</text>
<text x="125.7" y="78.5">4</text>
<text x="125.7" y="81">5</text>
<text x="125.7" y="83.6">6</text>
<text x="125.7" y="86.1">7</text>
<text x="125.7" y="88.6">8</text>
<text x="125.7" y="91.2">9</text>
<text x="117.4" y="101.3">2</text>
<text x="121.7" y="98.5" transform="rotate(-90 121.7 98.5)">1</text>
<text x="168.2" y="129.3">8</text>
<text x="179.6" y="129.3">4</text>
<text x="203.8" y="134.4">5</text>
<text x="216.5" y="136.9">7</text>
<text x="203.8" y="139.4">6</text>
<text x="56.4" y="159.8">2</text>
<text x="69.1" y="159.8">3</text>
<text x="63.2" y="167.1" transform="rotate(-90 63.2 167.1)">1</text>
<text x="158" y="167.4">3</text>
<text x="213.4" y="164.8">TN</text>
<text x="214" y="167.4">T</text>
<text x="129.3" y="170.3" transform="rotate(-90 129.3 170.3)">1</text>
<text x="132" y="172.5">2</text>
<text x="158" y="172.5">2</text>
<text x="170.7" y="169.9">1</text>
<text x="213.2" y="169.9">RN</text>
<text x="213.9" y="172.5">R</text>
<text x="129.3" y="176.6" transform="rotate(-90 129.3 176.6)">3</text>
<text x="201.9" y="175">1</text>
<text x="201.9" y="177.5">2</text>
<text x="213.9" y="175">S</text>
</g>
<text font-size="1.8" fill="#009600" x="59.1" y="95.6">620p</text>
<text font-size="1.4" fill="#006464" x="55.1" y="101.1">680p</text>
</svg>
